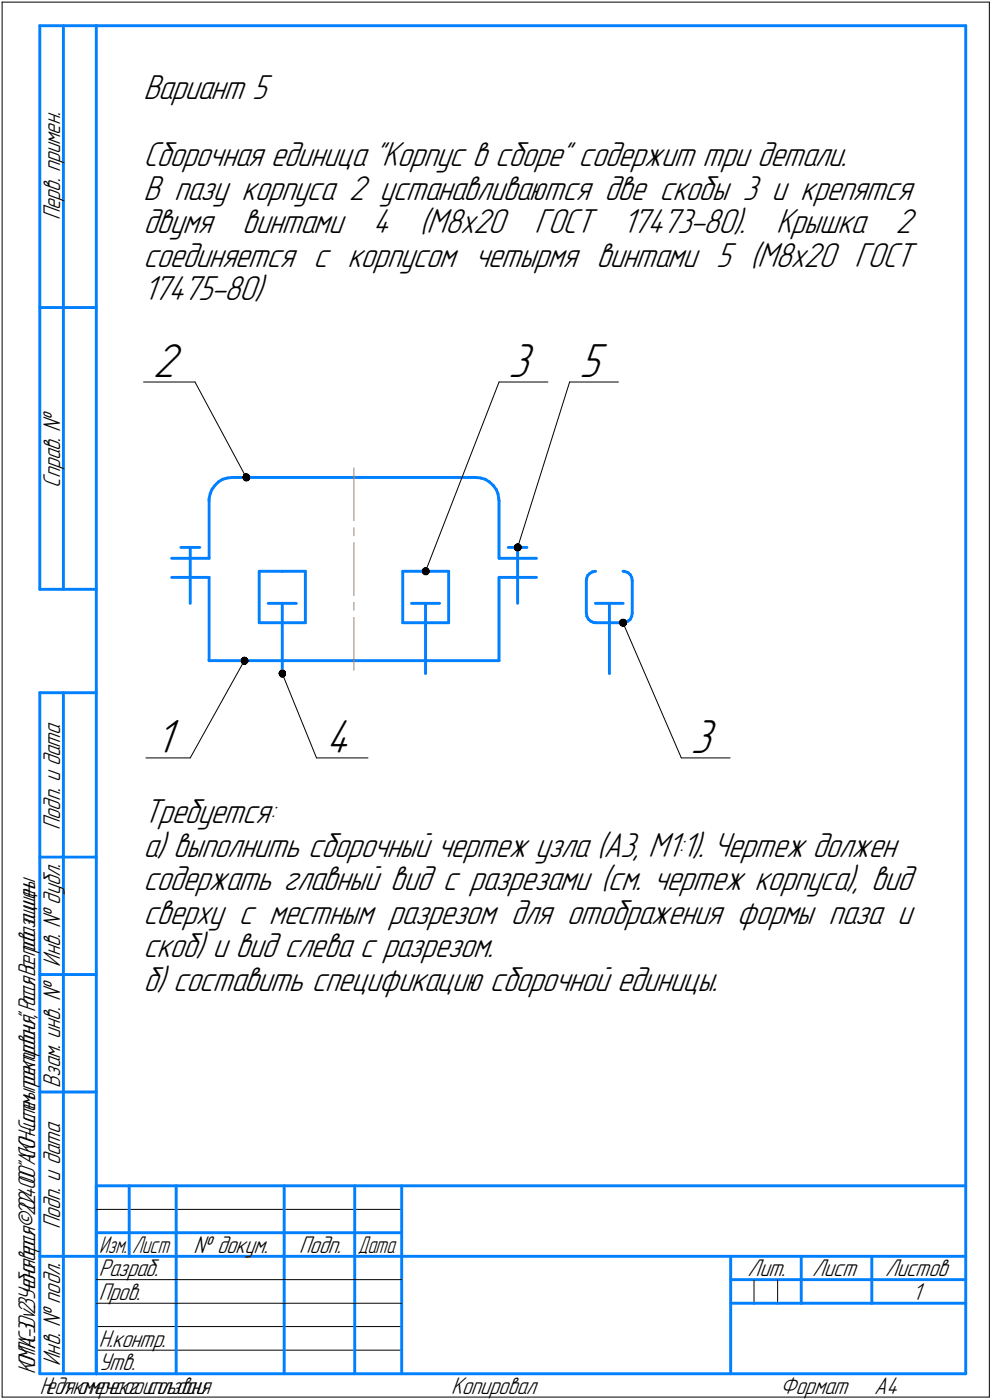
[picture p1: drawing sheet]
<svg xmlns="http://www.w3.org/2000/svg" width="211mm" height="298mm" viewBox="0 0 211 298" stroke-linecap="round" stroke-linejoin="round" font-family="sans-serif">
<g fill="none" stroke="#000" stroke-width=".21">
<path d="M.5 .5h210zM.5 .5v297zM210.5 .5v297zM30.5 81.3h11zM41.5 81.3l10.9 20.4zM106.2 81.3l-15.7 40.3zM106.2 81.3h10.4zM121.2 81.3l-11.1 35.3zM121.2 81.3h10.4zM132.5 132.6l12.4 28.8zM52 140.7l-11.5 20.7zM60.1 143.4l7.2 18z"/>
<path d="M31 161.4h9.5zM67.3 161.4h11zM144.9 161.4h10.4zM20.5 257.5h65zM20.5 272.5h17zM20.5 277.5h17zM37.5 272.5h23zM37.5 277.5h23zM60.5 272.5h15zM60.5 277.5h15zM75.5 272.5h10zM75.5 277.5h10z"/>
<path d="M160.4 272.5v5zM165.4 272.5v5zM.5 297.5h210zM20.5 282.4h65zM20.5 287.5h65z"/>
</g>
<g fill="none" stroke="#0080ff" stroke-width=".62">
<path d="M8.5 5.5v120zM8.5 5.5h12zM13.5 5.5v120zM20.5 5.5h185zM20.5 5.5v287zM205.5 5.5v287zM8.5 65.5h12zM36.5 118.9h8zM38.5 116.6h2zM40.5 116.6v11.9zM40.5 116.6h2zM44.5 106.6v12.3z"/>
<path d="M44.5 106.2v.4zM44.7 105.2l-.2 1zM45.1 104.2l-.4 1zM45.7 103.3l-.6 .9zM46.5 102.6l.9-.5zM46.5 102.6l-.8 .7zM47.4 102.1l1-.3zM48.4 101.8l1-.1zM49.4 101.7h25.9zM75.3 101.7h25.9zM101.2 101.7l1 .1zM102.2 101.8l1 .3z"/>
<path d="M103.2 102.1l.9 .5zM104.1 102.6l.8 .7zM104.9 103.3l.7 .9zM105.6 104.2l.3 1zM105.9 105.2l.2 1zM106.1 106.2l.1 .4zM106.2 106.6v12.3zM106.2 118.9h7.9zM108.1 116.6h2zM110.1 116.6v11.9zM110.1 116.6h2zM8.5 125.5h12z"/>
<path d="M36.5 122.9h8zM44.5 122.9v17.8zM55.1 132.6h5zM55.1 121.6v11zM55.1 121.6h5zM57.1 128.5h5.9zM60.1 128.5v14.9zM60.1 132.6h4.9zM60.1 121.6h4.9zM65 121.6v11zM85.7 132.6h4.8zM85.7 121.6v11z"/>
<path d="M85.7 121.6h4.8zM87.5 128.5h6zM90.5 128.5v14.9zM90.5 132.6h4.9zM90.5 121.6h4.9zM95.4 121.6v11zM106.2 122.9h7.9zM106.2 122.9v17.8zM124.7 123.6v7zM124.7 130.6l.2 .6zM124.8 123.2l-.1 .4zM124.9 131.2l.3 .7z"/>
<path d="M125 122.5l-.2 .7zM125.2 131.9l.4 .3zM125.5 122.1l.5-.3zM125.5 122.1l-.5 .4zM125.6 132.2l.7 .3zM126 121.8l.7-.2zM126.3 132.5l.4 .1zM126.7 128.5h5.9zM126.7 132.6h3zM129.7 128.5v14.9zM129.7 132.6h2.8zM132.5 132.6l.5-.1z"/>
<path d="M132.5 121.6l.5 .1zM133 132.5l.6-.3zM133 121.7l.6 .2zM133.6 132.2l.5-.3zM133.6 121.9l.5 .5zM134.1 122.4l.3 .5zM134.4 131.2l-.3 .7zM134.4 122.9l.1 .7zM134.5 123.6v7zM134.5 130.6l-.1 .6zM8.5 147.5v145zM8.5 147.5h12z"/>
<path d="M13.5 147.5v145zM44.5 140.7h30.8zM75.3 140.7h30.9zM8.5 182.5h12zM8.5 207.5h12zM8.5 232.5h12zM20.5 252.5h185zM20.5 252.5v40zM27.5 252.5v15zM37.5 252.5v25zM60.5 252.5v25zM75.5 252.5v25z"/>
<path d="M85.5 252.5v40zM8.5 267.5h12zM20.5 262.5h7zM20.5 267.5h7zM27.5 262.5h10zM27.5 267.5h10zM37.5 277.5v15zM37.5 262.5h23zM37.5 267.5h23zM60.5 277.5v15zM60.5 262.5h15zM60.5 267.5h15z"/>
<path d="M75.5 277.5v15zM75.5 262.5h10zM75.5 267.5h10zM85.5 267.5h120zM155.4 267.5v25zM155.4 272.5h15.1zM155.4 277.5h5zM160.4 277.5h5zM165.4 277.5h5.1zM170.5 267.5v10zM170.5 272.5h35zM170.5 277.5h15z"/>
<path d="M185.5 267.5v10zM185.5 277.5h20zM8.5 292.5h12zM20.5 292.5h185z"/>
</g>
<path d="M75.3 99.6v11.3zM75.3 115.5v11.3zM75.3 112.4v1.7zM75.3 131.5v11.2zM75.3 128.2v1.7z" fill="none" stroke="#ff8000" stroke-width=".21"/>
<g fill="#fff" stroke="#fff" stroke-width=".21">
<path d="M33 152.6h5.5zM33 152.6h5.5zM33 152.7h5.5zM33 152.7h5.5zM33 152.8h5.5zM33 152.9h5.5zM33 152.9h5.5zM33 153h5.5zM33 153h5.5zM33 153.1h5.5zM33 153.1h5.5zM33 153.2h5.5zM33 153.2h5.5zM33 153.3h5.5zM33 153.4h5.5zM33 153.4h5.5zM33 153.5h5.5zM33 153.5h5.5zM33 153.6h5.5zM33 153.6h5.5zM33 153.7h5.5zM33 153.8h5.5zM33 153.8h5.5zM33 153.9h5.5zM33 153.9h5.5zM33 154h5.5zM33 154h5.5zM33 154.1h5.5zM33 154.1h5.5zM33 154.2h5.5zM33 154.3h5.5zM33 154.3h5.5zM33 154.4h5.5zM33 154.4h5.5zM33 154.5h5.5zM33 154.5h5.5zM33 154.6h5.5zM33 154.7h5.5zM33 154.7h5.5zM33 154.8h5.5zM33 154.8h5.5zM33 154.9h5.5zM33 154.9h5.5zM33 155h5.5zM33 155.1h5.5zM33 155.1h5.5zM33 155.2h5.5zM33 155.2h5.5zM33 155.3h5.5zM33 155.3h5.5zM33 155.4h5.5zM33 155.4h5.5zM33 155.5h5.5zM33 155.6h5.5zM33 155.6h5.5zM33 155.7h5.5zM33 155.7h5.5zM33 155.8h5.5zM33 155.8h5.5zM33 155.9h5.5zM33 156h5.5zM33 156h5.5zM33 156.1h5.5zM33 156.1h5.5zM33 156.2h5.5zM33 156.2h5.5zM33 156.3h5.5zM33 156.4h5.5zM33 156.4h5.5zM33 156.5h5.5zM33 156.5h5.5zM33 156.6h5.5zM33 156.6h5.5zM33 156.7h5.5zM33 156.7h5.5zM33 156.8h5.5zM33 156.9h5.5zM33 156.9h5.5zM33 157h5.5zM33 157h5.5zM33 157.1h5.5zM33 157.1h5.5zM33 157.2h5.5zM33 157.3h5.5zM33 157.3h5.5zM33 157.4h5.5zM33 157.4h5.5zM33 157.5h5.5zM33 157.5h5.5zM33 157.6h5.5zM33 157.6h5.5zM33 157.7h5.5zM33 157.8h5.5zM33 157.8h5.5zM33 157.9h5.5zM33 157.9h5.5zM33 158h5.5zM33 158h5.5zM33 158.1h5.5zM33 158.2h5.5zM33 158.2h5.5zM33 158.3h5.5zM33 158.3h5.5zM33 158.4h5.5zM33 158.4h5.5zM33 158.5h5.5zM33 158.6h5.5zM33 158.6h5.5zM33 158.7h5.5zM33 158.7h5.5zM33 158.8h5.5zM33 158.8h5.5zM33 158.9h5.5zM33 158.9h5.5zM33 159h5.5zM33 159.1h5.5zM33 159.1h5.5zM33 159.2h5.5zM33 159.2h5.5zM33 159.3h5.5zM33 159.3h5.5zM33 159.4h5.5zM33 159.5h5.5zM33 159.5h5.5zM33 159.6h5.5zM33 159.6h5.5zM33 159.7h5.5zM33 159.7h5.5zM33 159.8h5.5zM33 159.9h5.5zM33 159.9h5.5zM33 160h5.5zM33 160h5.5zM33 160.1h5.5zM33 160.1h5.5zM33 160.2h5.5zM33 160.2h5.5zM33 160.3h5.5zM33 160.4h5.5zM33 160.4h5.5zM33 160.5h5.5zM33 160.5h5.5zM33 160.6h5.5zM33 160.6h5.5zM33 160.7h5.5zM33 160.8h5.5zM33 160.8h5.5zM33 160.9h5.5zM33 160.9h5.5zM33 161h5.5zM33 161h5.5zM33 161.1h5.5zM33 161.1h5.5zM33 161.2h5.5zM33 161.3h5.5zM33 161.3h5.5zM33 161.4h5.5zM33 161.4h5.5zM33 161.5h5.5zM33 161.5h5.5zM33 161.6h5.5zM33 161.7h5.5zM33 161.7h5.5zM33 161.8h5.5zM33 161.8h5.5zM33 161.9h5.5zM33 161.9h5.5zM33 162h5.5zM33 162.1h5.5zM33 162.1h5.5zM33 162.2h5.5zM33 162.2h5.5zM33 162.3h5.5zM33 162.3h5.5zM33 162.4h5.5zM33 162.4h5.5z"/>
<path d="M32.5 72.5h7zM32.5 72.6h7zM32.5 72.6h7zM32.5 72.7h7zM32.5 72.8h7zM32.5 72.8h7zM32.5 72.9h7zM32.5 72.9h7zM32.5 73h7zM32.5 73h7zM32.5 73.1h7zM32.5 73.2h7zM32.5 73.2h7zM32.5 73.3h7zM32.5 73.3h7zM32.5 73.4h7zM32.5 73.4h7zM32.5 73.5h7zM32.5 73.5h7zM32.5 73.6h7zM32.5 73.7h7zM32.5 73.7h7zM32.5 73.8h7zM32.5 73.8h7zM32.5 73.9h7zM32.5 73.9h7zM32.5 74h7zM32.5 74.1h7zM32.5 74.1h7zM32.5 74.2h7zM32.5 74.2h7zM32.5 74.3h7zM32.5 74.3h7zM32.5 74.4h7zM32.5 74.5h7zM32.5 74.5h7zM32.5 74.6h7zM32.5 74.6h7zM32.5 74.7h7zM32.5 74.7h7zM32.5 74.8h7zM32.5 74.8h7zM32.5 74.9h7zM32.5 75h7zM32.5 75h7zM32.5 75.1h7zM32.5 75.1h7zM32.5 75.2h7zM32.5 75.2h7zM32.5 75.3h7zM32.5 75.4h7zM32.5 75.4h7zM32.5 75.5h7zM32.5 75.5h7zM32.5 75.6h7zM32.5 75.6h7zM32.5 75.7h7zM32.5 75.7h7zM32.5 75.8h7zM32.5 75.9h7zM32.5 75.9h7zM32.5 76h7zM32.5 76h7zM32.5 76.1h7zM32.5 76.1h7zM32.5 76.2h7zM32.5 76.3h7zM32.5 76.3h7zM32.5 76.4h7zM32.5 76.4h7zM32.5 76.5h7zM32.5 76.5h7zM32.5 76.6h7zM32.5 76.7h7zM32.5 76.7h7zM32.5 76.8h7zM32.5 76.8h7zM32.5 76.9h7zM32.5 76.9h7zM32.5 77h7zM32.5 77h7zM32.5 77.1h7zM32.5 77.2h7zM32.5 77.2h7zM32.5 77.3h7zM32.5 77.3h7zM32.5 77.4h7zM32.5 77.4h7zM32.5 77.5h7zM32.5 77.6h7zM32.5 77.6h7zM32.5 77.7h7zM32.5 77.7h7zM32.5 77.8h7zM32.5 77.8h7zM32.5 77.9h7zM32.5 77.9h7zM32.5 78h7zM32.5 78.1h7zM32.5 78.1h7zM32.5 78.2h7zM32.5 78.2h7zM32.5 78.3h7zM32.5 78.3h7zM32.5 78.4h7zM32.5 78.5h7zM32.5 78.5h7zM32.5 78.6h7zM32.5 78.6h7zM32.5 78.7h7zM32.5 78.7h7zM32.5 78.8h7zM32.5 78.9h7zM32.5 78.9h7zM32.5 79h7zM32.5 79h7zM32.5 79.1h7zM32.5 79.1h7zM32.5 79.2h7zM32.5 79.2h7zM32.5 79.3h7zM32.5 79.4h7zM32.5 79.4h7zM32.5 79.5h7zM32.5 79.5h7zM32.5 79.6h7zM32.5 79.6h7zM32.5 79.7h7zM32.5 79.8h7zM32.5 79.8h7zM32.5 79.9h7zM32.5 79.9h7zM32.5 80h7zM32.5 80h7zM32.5 80.1h7zM32.5 80.2h7zM32.5 80.2h7zM32.5 80.3h7zM32.5 80.3h7zM32.5 80.4h7zM32.5 80.4h7zM32.5 80.5h7zM32.5 80.5h7zM32.5 80.6h7zM32.5 80.7h7zM32.5 80.7h7zM32.5 80.8h7zM32.5 80.8h7zM32.5 80.9h7zM32.5 80.9h7zM32.5 81h7zM32.5 81.1h7zM32.5 81.1h7zM32.5 81.2h7zM32.5 81.2h7zM32.5 81.3h7zM32.5 81.3h7zM32.5 81.4h7zM32.5 81.4h7zM32.5 81.5h7zM32.5 81.6h7zM32.5 81.6h7zM32.5 81.7h7zM32.5 81.7h7zM32.5 81.8h7zM32.5 81.8h7zM32.5 81.9h7zM32.5 82h7zM32.5 82h7zM32.5 82.1h7zM32.5 82.1h7zM32.5 82.2h7zM32.5 82.2h7zM32.5 82.3h7zM32.5 82.4h7zM32.5 82.4h7z"/>
<path d="M146.9 152.6h6.5zM146.9 152.6h6.5zM146.9 152.7h6.5zM146.9 152.7h6.5zM146.9 152.8h6.5zM146.9 152.9h6.5zM146.9 152.9h6.5zM146.9 153h6.5zM146.9 153h6.5zM146.9 153.1h6.5zM146.9 153.1h6.5zM146.9 153.2h6.5zM146.9 153.2h6.5zM146.9 153.3h6.5zM146.9 153.4h6.5zM146.9 153.4h6.5zM146.9 153.5h6.5zM146.9 153.5h6.5zM146.9 153.6h6.5zM146.9 153.6h6.5zM146.9 153.7h6.5zM146.9 153.8h6.5zM146.9 153.8h6.5zM146.9 153.9h6.5zM146.9 153.9h6.5zM146.9 154h6.5zM146.9 154h6.5zM146.9 154.1h6.5zM146.9 154.1h6.5zM146.9 154.2h6.5zM146.9 154.3h6.5zM146.9 154.3h6.5zM146.9 154.4h6.5zM146.9 154.4h6.5zM146.9 154.5h6.5zM146.9 154.5h6.5zM146.9 154.6h6.5zM146.9 154.7h6.5zM146.9 154.7h6.5zM146.9 154.8h6.5zM146.9 154.8h6.5zM146.9 154.9h6.5zM146.9 154.9h6.5zM146.9 155h6.5zM146.9 155.1h6.5zM146.9 155.1h6.5zM146.9 155.2h6.5zM146.9 155.2h6.5zM146.9 155.3h6.5zM146.9 155.3h6.5zM146.9 155.4h6.5zM146.9 155.4h6.5zM146.9 155.5h6.5zM146.9 155.6h6.5zM146.9 155.6h6.5zM146.9 155.7h6.5zM146.9 155.7h6.5zM146.9 155.8h6.5zM146.9 155.8h6.5zM146.9 155.9h6.5zM146.9 156h6.5zM146.9 156h6.5zM146.9 156.1h6.5zM146.9 156.1h6.5zM146.9 156.2h6.5zM146.9 156.2h6.5zM146.9 156.3h6.5zM146.9 156.4h6.5zM146.9 156.4h6.5zM146.9 156.5h6.5zM146.9 156.5h6.5zM146.9 156.6h6.5zM146.9 156.6h6.5zM146.9 156.7h6.5zM146.9 156.7h6.5zM146.9 156.8h6.5zM146.9 156.9h6.5zM146.9 156.9h6.5zM146.9 157h6.5zM146.9 157h6.5zM146.9 157.1h6.5zM146.9 157.1h6.5zM146.9 157.2h6.5zM146.9 157.3h6.5zM146.9 157.3h6.5zM146.9 157.4h6.5zM146.9 157.4h6.5zM146.9 157.5h6.5zM146.9 157.5h6.5zM146.9 157.6h6.5zM146.9 157.6h6.5zM146.9 157.7h6.5zM146.9 157.8h6.5zM146.9 157.8h6.5zM146.9 157.9h6.5zM146.9 157.9h6.5zM146.9 158h6.5zM146.9 158h6.5zM146.9 158.1h6.5zM146.9 158.2h6.5zM146.9 158.2h6.5zM146.9 158.3h6.5zM146.9 158.3h6.5zM146.9 158.4h6.5zM146.9 158.4h6.5zM146.9 158.5h6.5zM146.9 158.6h6.5zM146.9 158.6h6.5zM146.9 158.7h6.5zM146.9 158.7h6.5zM146.9 158.8h6.5zM146.9 158.8h6.5zM146.9 158.9h6.5zM146.9 158.9h6.5zM146.9 159h6.5zM146.9 159.1h6.5zM146.9 159.1h6.5zM146.9 159.2h6.5zM146.9 159.2h6.5zM146.9 159.3h6.5zM146.9 159.3h6.5zM146.9 159.4h6.5zM146.9 159.5h6.5zM146.9 159.5h6.5zM146.9 159.6h6.5zM146.9 159.6h6.5zM146.9 159.7h6.5zM146.9 159.7h6.5zM146.9 159.8h6.5zM146.9 159.9h6.5zM146.9 159.9h6.5zM146.9 160h6.5zM146.9 160h6.5zM146.9 160.1h6.5zM146.9 160.1h6.5zM146.9 160.2h6.5zM146.9 160.2h6.5zM146.9 160.3h6.5zM146.9 160.4h6.5zM146.9 160.4h6.5zM146.9 160.5h6.5zM146.9 160.5h6.5zM146.9 160.6h6.5zM146.9 160.6h6.5zM146.9 160.7h6.5zM146.9 160.8h6.5zM146.9 160.8h6.5zM146.9 160.9h6.5zM146.9 160.9h6.5zM146.9 161h6.5zM146.9 161h6.5zM146.9 161.1h6.5zM146.9 161.1h6.5zM146.9 161.2h6.5zM146.9 161.3h6.5zM146.9 161.3h6.5zM146.9 161.4h6.5zM146.9 161.4h6.5zM146.9 161.5h6.5zM146.9 161.5h6.5zM146.9 161.6h6.5zM146.9 161.7h6.5zM146.9 161.7h6.5zM146.9 161.8h6.5zM146.9 161.8h6.5zM146.9 161.9h6.5zM146.9 161.9h6.5zM146.9 162h6.5zM146.9 162.1h6.5zM146.9 162.1h6.5zM146.9 162.2h6.5zM146.9 162.2h6.5zM146.9 162.3h6.5zM146.9 162.3h6.5zM146.9 162.4h6.5zM146.9 162.4h6.5z"/>
<path d="M69.3 152.6h7zM69.3 152.6h7zM69.3 152.7h7zM69.3 152.7h7zM69.3 152.8h7zM69.3 152.9h7zM69.3 152.9h7zM69.3 153h7zM69.3 153h7zM69.3 153.1h7zM69.3 153.1h7zM69.3 153.2h7zM69.3 153.2h7zM69.3 153.3h7zM69.3 153.4h7zM69.3 153.4h7zM69.3 153.5h7zM69.3 153.5h7zM69.3 153.6h7zM69.3 153.6h7zM69.3 153.7h7zM69.3 153.8h7zM69.3 153.8h7zM69.3 153.9h7zM69.3 153.9h7zM69.3 154h7zM69.3 154h7zM69.3 154.1h7zM69.3 154.1h7zM69.3 154.2h7zM69.3 154.3h7zM69.3 154.3h7zM69.3 154.4h7zM69.3 154.4h7zM69.3 154.5h7zM69.3 154.5h7zM69.3 154.6h7zM69.3 154.7h7zM69.3 154.7h7zM69.3 154.8h7zM69.3 154.8h7zM69.3 154.9h7zM69.3 154.9h7zM69.3 155h7zM69.3 155.1h7zM69.3 155.1h7zM69.3 155.2h7zM69.3 155.2h7zM69.3 155.3h7zM69.3 155.3h7zM69.3 155.4h7zM69.3 155.4h7zM69.3 155.5h7zM69.3 155.6h7zM69.3 155.6h7zM69.3 155.7h7zM69.3 155.7h7zM69.3 155.8h7zM69.3 155.8h7zM69.3 155.9h7zM69.3 156h7zM69.3 156h7zM69.3 156.1h7zM69.3 156.1h7zM69.3 156.2h7zM69.3 156.2h7zM69.3 156.3h7zM69.3 156.4h7zM69.3 156.4h7zM69.3 156.5h7zM69.3 156.5h7zM69.3 156.6h7zM69.3 156.6h7zM69.3 156.7h7zM69.3 156.7h7zM69.3 156.8h7zM69.3 156.9h7zM69.3 156.9h7zM69.3 157h7zM69.3 157h7zM69.3 157.1h7zM69.3 157.1h7zM69.3 157.2h7zM69.3 157.3h7zM69.3 157.3h7zM69.3 157.4h7zM69.3 157.4h7zM69.3 157.5h7zM69.3 157.5h7zM69.3 157.6h7zM69.3 157.6h7zM69.3 157.7h7zM69.3 157.8h7zM69.3 157.8h7zM69.3 157.9h7zM69.3 157.9h7zM69.3 158h7zM69.3 158h7zM69.3 158.1h7zM69.3 158.2h7zM69.3 158.2h7zM69.3 158.3h7zM69.3 158.3h7zM69.3 158.4h7zM69.3 158.4h7zM69.3 158.5h7zM69.3 158.6h7zM69.3 158.6h7zM69.3 158.7h7zM69.3 158.7h7zM69.3 158.8h7zM69.3 158.8h7zM69.3 158.9h7zM69.3 158.9h7zM69.3 159h7zM69.3 159.1h7zM69.3 159.1h7zM69.3 159.2h7zM69.3 159.2h7zM69.3 159.3h7zM69.3 159.3h7zM69.3 159.4h7zM69.3 159.5h7zM69.3 159.5h7zM69.3 159.6h7zM69.3 159.6h7zM69.3 159.7h7zM69.3 159.7h7zM69.3 159.8h7zM69.3 159.9h7zM69.3 159.9h7zM69.3 160h7zM69.3 160h7zM69.3 160.1h7zM69.3 160.1h7zM69.3 160.2h7zM69.3 160.2h7zM69.3 160.3h7zM69.3 160.4h7zM69.3 160.4h7zM69.3 160.5h7zM69.3 160.5h7zM69.3 160.6h7zM69.3 160.6h7zM69.3 160.7h7zM69.3 160.8h7zM69.3 160.8h7zM69.3 160.9h7zM69.3 160.9h7zM69.3 161h7zM69.3 161h7zM69.3 161.1h7zM69.3 161.1h7zM69.3 161.2h7zM69.3 161.3h7zM69.3 161.3h7zM69.3 161.4h7zM69.3 161.4h7zM69.3 161.5h7zM69.3 161.5h7zM69.3 161.6h7zM69.3 161.7h7zM69.3 161.7h7zM69.3 161.8h7zM69.3 161.8h7zM69.3 161.9h7zM69.3 161.9h7zM69.3 162h7zM69.3 162.1h7zM69.3 162.1h7zM69.3 162.2h7zM69.3 162.2h7zM69.3 162.3h7zM69.3 162.3h7zM69.3 162.4h7zM69.3 162.4h7z"/>
<path d="M123.2 72.5h6.4zM123.2 72.6h6.4zM123.2 72.6h6.4zM123.2 72.7h6.4zM123.2 72.8h6.4zM123.2 72.8h6.4zM123.2 72.9h6.4zM123.2 72.9h6.4zM123.2 73h6.4zM123.2 73h6.4zM123.2 73.1h6.4zM123.2 73.2h6.4zM123.2 73.2h6.4zM123.2 73.3h6.4zM123.2 73.3h6.4zM123.2 73.4h6.4zM123.2 73.4h6.4zM123.2 73.5h6.4zM123.2 73.5h6.4zM123.2 73.6h6.4zM123.2 73.7h6.4zM123.2 73.7h6.4zM123.2 73.8h6.4zM123.2 73.8h6.4zM123.2 73.9h6.4zM123.2 73.9h6.4zM123.2 74h6.4zM123.2 74.1h6.4zM123.2 74.1h6.4zM123.2 74.2h6.4zM123.2 74.2h6.4zM123.2 74.3h6.4zM123.2 74.3h6.4zM123.2 74.4h6.4zM123.2 74.5h6.4zM123.2 74.5h6.4zM123.2 74.6h6.4zM123.2 74.6h6.4zM123.2 74.7h6.4zM123.2 74.7h6.4zM123.2 74.8h6.4zM123.2 74.8h6.4zM123.2 74.9h6.4zM123.2 75h6.4zM123.2 75h6.4zM123.2 75.1h6.4zM123.2 75.1h6.4zM123.2 75.2h6.4zM123.2 75.2h6.4zM123.2 75.3h6.4zM123.2 75.4h6.4zM123.2 75.4h6.4zM123.2 75.5h6.4zM123.2 75.5h6.4zM123.2 75.6h6.4zM123.2 75.6h6.4zM123.2 75.7h6.4zM123.2 75.7h6.4zM123.2 75.8h6.4zM123.2 75.9h6.4zM123.2 75.9h6.4zM123.2 76h6.4zM123.2 76h6.4zM123.2 76.1h6.4zM123.2 76.1h6.4zM123.2 76.2h6.4zM123.2 76.3h6.4zM123.2 76.3h6.4zM123.2 76.4h6.4zM123.2 76.4h6.4zM123.2 76.5h6.4zM123.2 76.5h6.4zM123.2 76.6h6.4zM123.2 76.7h6.4zM123.2 76.7h6.4zM123.2 76.8h6.4zM123.2 76.8h6.4zM123.2 76.9h6.4zM123.2 76.9h6.4zM123.2 77h6.4zM123.2 77h6.4zM123.2 77.1h6.4zM123.2 77.2h6.4zM123.2 77.2h6.4zM123.2 77.3h6.4zM123.2 77.3h6.4zM123.2 77.4h6.4zM123.2 77.4h6.4zM123.2 77.5h6.4zM123.2 77.6h6.4zM123.2 77.6h6.4zM123.2 77.7h6.4zM123.2 77.7h6.4zM123.2 77.8h6.4zM123.2 77.8h6.4zM123.2 77.9h6.4zM123.2 77.9h6.4zM123.2 78h6.4zM123.2 78.1h6.4zM123.2 78.1h6.4zM123.2 78.2h6.4zM123.2 78.2h6.4zM123.2 78.3h6.4zM123.2 78.3h6.4zM123.2 78.4h6.4zM123.2 78.5h6.4zM123.2 78.5h6.4zM123.2 78.6h6.4zM123.2 78.6h6.4zM123.2 78.7h6.4zM123.2 78.7h6.4zM123.2 78.8h6.4zM123.2 78.9h6.4zM123.2 78.9h6.4zM123.2 79h6.4zM123.2 79h6.4zM123.2 79.1h6.4zM123.2 79.1h6.4zM123.2 79.2h6.4zM123.2 79.2h6.4zM123.2 79.3h6.4zM123.2 79.4h6.4zM123.2 79.4h6.4zM123.2 79.5h6.4zM123.2 79.5h6.4zM123.2 79.6h6.4zM123.2 79.6h6.4zM123.2 79.7h6.4zM123.2 79.8h6.4zM123.2 79.8h6.4zM123.2 79.9h6.4zM123.2 79.9h6.4zM123.2 80h6.4zM123.2 80h6.4zM123.2 80.1h6.4zM123.2 80.2h6.4zM123.2 80.2h6.4zM123.2 80.3h6.4zM123.2 80.3h6.4zM123.2 80.4h6.4zM123.2 80.4h6.4zM123.2 80.5h6.4zM123.2 80.5h6.4zM123.2 80.6h6.4zM123.2 80.7h6.4zM123.2 80.7h6.4zM123.2 80.8h6.4zM123.2 80.8h6.4zM123.2 80.9h6.4zM123.2 80.9h6.4zM123.2 81h6.4zM123.2 81.1h6.4zM123.2 81.1h6.4zM123.2 81.2h6.4zM123.2 81.2h6.4zM123.2 81.3h6.4zM123.2 81.3h6.4zM123.2 81.4h6.4zM123.2 81.4h6.4zM123.2 81.5h6.4zM123.2 81.6h6.4zM123.2 81.6h6.4zM123.2 81.7h6.4zM123.2 81.7h6.4zM123.2 81.8h6.4zM123.2 81.8h6.4zM123.2 81.9h6.4zM123.2 82h6.4zM123.2 82h6.4zM123.2 82.1h6.4zM123.2 82.1h6.4zM123.2 82.2h6.4zM123.2 82.2h6.4zM123.2 82.3h6.4zM123.2 82.4h6.4zM123.2 82.4h6.4z"/>
<path d="M108.1 72.5h6.4zM108.1 72.6h6.4zM108.1 72.6h6.4zM108.1 72.7h6.4zM108.1 72.8h6.4zM108.1 72.8h6.4zM108.1 72.9h6.4zM108.1 72.9h6.4zM108.1 73h6.4zM108.1 73h6.4zM108.1 73.1h6.4zM108.1 73.2h6.4zM108.1 73.2h6.4zM108.1 73.3h6.4zM108.1 73.3h6.4zM108.1 73.4h6.4zM108.1 73.4h6.4zM108.1 73.5h6.4zM108.1 73.5h6.4zM108.1 73.6h6.4zM108.1 73.7h6.4zM108.1 73.7h6.4zM108.1 73.8h6.4zM108.1 73.8h6.4zM108.1 73.9h6.4zM108.1 73.9h6.4zM108.1 74h6.4zM108.1 74.1h6.4zM108.1 74.1h6.4zM108.1 74.2h6.4zM108.1 74.2h6.4zM108.1 74.3h6.4zM108.1 74.3h6.4zM108.1 74.4h6.4zM108.1 74.5h6.4zM108.1 74.5h6.4zM108.1 74.6h6.4zM108.1 74.6h6.4zM108.1 74.7h6.4zM108.1 74.7h6.4zM108.1 74.8h6.4zM108.1 74.8h6.4zM108.1 74.9h6.4zM108.1 75h6.4zM108.1 75h6.4zM108.1 75.1h6.4zM108.1 75.1h6.4zM108.1 75.2h6.4zM108.1 75.2h6.4zM108.1 75.3h6.4zM108.1 75.4h6.4zM108.1 75.4h6.4zM108.1 75.5h6.4zM108.1 75.5h6.4zM108.1 75.6h6.4zM108.1 75.6h6.4zM108.1 75.7h6.4zM108.1 75.7h6.4zM108.1 75.8h6.4zM108.1 75.9h6.4zM108.1 75.9h6.4zM108.1 76h6.4zM108.1 76h6.4zM108.1 76.1h6.4zM108.1 76.1h6.4zM108.1 76.2h6.4zM108.1 76.3h6.4zM108.1 76.3h6.4zM108.1 76.4h6.4zM108.1 76.4h6.4zM108.1 76.5h6.4zM108.1 76.5h6.4zM108.1 76.6h6.4zM108.1 76.7h6.4zM108.1 76.7h6.4zM108.1 76.8h6.4zM108.1 76.8h6.4zM108.1 76.9h6.4zM108.1 76.9h6.4zM108.1 77h6.4zM108.1 77h6.4zM108.1 77.1h6.4zM108.1 77.2h6.4zM108.1 77.2h6.4zM108.1 77.3h6.4zM108.1 77.3h6.4zM108.1 77.4h6.4zM108.1 77.4h6.4zM108.1 77.5h6.4zM108.1 77.6h6.4zM108.1 77.6h6.4zM108.1 77.7h6.4zM108.1 77.7h6.4zM108.1 77.8h6.4zM108.1 77.8h6.4zM108.1 77.9h6.4zM108.1 77.9h6.4zM108.1 78h6.4zM108.1 78.1h6.4zM108.1 78.1h6.4zM108.1 78.2h6.4zM108.1 78.2h6.4zM108.1 78.3h6.4zM108.1 78.3h6.4zM108.1 78.4h6.4zM108.1 78.5h6.4zM108.1 78.5h6.4zM108.1 78.6h6.4zM108.1 78.6h6.4zM108.1 78.7h6.4zM108.1 78.7h6.4zM108.1 78.8h6.4zM108.1 78.9h6.4zM108.1 78.9h6.4zM108.1 79h6.4zM108.1 79h6.4zM108.1 79.1h6.4zM108.1 79.1h6.4zM108.1 79.2h6.4zM108.1 79.2h6.4zM108.1 79.3h6.4zM108.1 79.4h6.4zM108.1 79.4h6.4zM108.1 79.5h6.4zM108.1 79.5h6.4zM108.1 79.6h6.4zM108.1 79.6h6.4zM108.1 79.7h6.4zM108.1 79.8h6.4zM108.1 79.8h6.4zM108.1 79.9h6.4zM108.1 79.9h6.4zM108.1 80h6.4zM108.1 80h6.4zM108.1 80.1h6.4zM108.1 80.2h6.4zM108.1 80.2h6.4zM108.1 80.3h6.4zM108.1 80.3h6.4zM108.1 80.4h6.4zM108.1 80.4h6.4zM108.1 80.5h6.4zM108.1 80.5h6.4zM108.1 80.6h6.4zM108.1 80.7h6.4zM108.1 80.7h6.4zM108.1 80.8h6.4zM108.1 80.8h6.4zM108.1 80.9h6.4zM108.1 80.9h6.4zM108.1 81h6.4zM108.1 81.1h6.4zM108.1 81.1h6.4zM108.1 81.2h6.4zM108.1 81.2h6.4zM108.1 81.3h6.4zM108.1 81.3h6.4zM108.1 81.4h6.4zM108.1 81.4h6.4zM108.1 81.5h6.4zM108.1 81.6h6.4zM108.1 81.6h6.4zM108.1 81.7h6.4zM108.1 81.7h6.4zM108.1 81.8h6.4zM108.1 81.8h6.4zM108.1 81.9h6.4zM108.1 82h6.4zM108.1 82h6.4zM108.1 82.1h6.4zM108.1 82.1h6.4zM108.1 82.2h6.4zM108.1 82.2h6.4zM108.1 82.3h6.4zM108.1 82.4h6.4zM108.1 82.4h6.4z"/>
</g>
<g fill="#000" stroke="#000" stroke-width=".21">
<path d="M52.2 100.9h.3zM52 100.9h.7zM51.9 101h.9zM51.9 101h1zM51.8 101.1h1.1zM51.8 101.1h1.2zM51.7 101.2h1.4zM51.7 101.3h1.4zM51.7 101.3h1.4zM51.7 101.4h1.4zM51.6 101.4h1.6zM51.6 101.5h1.6zM51.6 101.5h1.6zM51.6 101.6h1.6zM51.6 101.7h1.6zM51.6 101.7h1.6zM51.6 101.8h1.6zM51.6 101.8h1.6zM51.7 101.9h1.5zM51.7 101.9h1.5zM51.7 102h1.4zM51.7 102.1h1.4zM51.8 102.1h1.3zM51.8 102.2h1.2zM51.9 102.2h1zM51.9 102.3h1zM52 102.3h.8zM52.2 102.4h.4z"/>
<path d="M110 115.8h.3zM109.9 115.8h.6zM109.8 115.9h.8zM109.7 115.9h.9zM109.6 116h1.1zM109.6 116h1.1zM109.5 116.1h1.3zM109.5 116.2h1.4zM109.4 116.2h1.5zM109.4 116.3h1.5zM109.4 116.3h1.5zM109.4 116.4h1.5zM109.4 116.4h1.5zM109.4 116.5h1.5zM109.4 116.6h1.5zM109.4 116.6h1.5zM109.4 116.7h1.5zM109.4 116.7h1.5zM109.4 116.8h1.5zM109.4 116.8h1.5zM109.4 116.9h1.5zM109.5 117h1.3zM109.5 117h1.3zM109.6 117.1h1.1zM109.6 117.1h1.1zM109.7 117.2h.9zM109.8 117.2h.7zM109.9 117.3h.4z"/>
<path d="M51.8 139.9h.4zM51.7 140h.7zM51.5 140h.9zM51.5 140.1h1zM51.5 140.2h1zM51.4 140.2h1.2zM51.4 140.3h1.3zM51.3 140.3h1.4zM51.3 140.4h1.4zM51.3 140.4h1.5zM51.3 140.5h1.5zM51.3 140.5h1.5zM51.3 140.6h1.5zM51.3 140.7h1.5zM51.3 140.7h1.5zM51.2 140.8h1.6zM51.3 140.8h1.5zM51.3 140.9h1.5zM51.3 140.9h1.5zM51.3 141h1.5zM51.4 141.1h1.3zM51.4 141.1h1.3zM51.4 141.2h1.2zM51.5 141.2h1zM51.5 141.3h1zM51.6 141.3h.8zM51.6 141.4h.7zM51.9 141.4h.3z"/>
<path d="M90.3 120.9h.5zM90.2 121h.7zM90 121h1zM90 121.1h1.1zM90 121.1h1.2zM89.9 121.2h1.3zM89.9 121.2h1.3zM89.9 121.3h1.4zM89.8 121.4h1.5zM89.8 121.4h1.5zM89.8 121.5h1.5zM89.8 121.5h1.5zM89.8 121.6h1.5zM89.8 121.6h1.5zM89.8 121.7h1.5zM89.8 121.8h1.5zM89.7 121.8h1.6zM89.8 121.9h1.5zM89.9 121.9h1.4zM89.9 122h1.4zM89.9 122h1.3zM90 122.1h1.2zM90 122.1h1.2zM90.1 122.2h1zM90.1 122.3h.9zM90.3 122.3h.6zM90.3 122.4h.6z"/>
<path d="M132.2 131.9h.6zM132.1 131.9h.9zM132.1 132h.9zM132 132h1.1zM132 132.1h1.2zM131.9 132.1h1.3zM131.9 132.2h1.4zM131.9 132.2h1.4zM131.9 132.3h1.4zM131.8 132.4h1.5zM131.8 132.4h1.5zM131.8 132.5h1.5zM131.7 132.5h1.6zM131.8 132.6h1.5zM131.8 132.6h1.5zM131.8 132.7h1.5zM131.8 132.8h1.5zM131.9 132.8h1.4zM131.9 132.9h1.4zM131.9 132.9h1.4zM131.9 133h1.4zM131.9 133h1.3zM132 133.1h1.2zM132 133.2h1.1zM132.1 133.2h.9zM132.1 133.3h.9zM132.4 133.3h.5z"/>
<path d="M59.7 142.7h.6zM59.7 142.7h.8zM59.6 142.8h1zM59.5 142.9h1.1zM59.5 142.9h1.2zM59.4 143h1.3zM59.4 143h1.4zM59.4 143.1h1.4zM59.4 143.1h1.4zM59.3 143.2h1.5zM59.3 143.3h1.5zM59.3 143.3h1.5zM59.3 143.4h1.5zM59.3 143.4h1.5zM59.3 143.5h1.5zM59.3 143.5h1.5zM59.4 143.6h1.4zM59.4 143.7h1.4zM59.4 143.7h1.4zM59.4 143.8h1.3zM59.4 143.8h1.3zM59.5 143.9h1.2zM59.5 143.9h1.1zM59.6 144h1zM59.7 144h.8zM59.7 144.1h.8zM59.9 144.2h.4z"/>
</g>
<g font-size="10.8">
<text x="32.5" y="80.3">2</text>
<text x="108.1" y="80.3">3</text>
<text x="123.2" y="80.3">5</text>
<text x="33" y="160.4">1</text>
<text x="69.3" y="160.4">4</text>
<text x="146.9" y="160.4">3</text>
</g>
<g font-size="7.8">
<text x="30.5" y="21.1">Вариант 5</text>
<text x="30.5" y="35.4">Сборочная единица &quot;Корпус в сборе&quot; содержит три детали.</text>
<text x="30.5" y="42.5">В пазу корпуса 2 устанавливаются две скобы 3 и крепятся</text>
<text x="30.5" y="49.6">двумя</text>
<text x="51.5" y="49.6">винтами</text>
<text x="79.3" y="49.6">4</text>
<text x="89.3" y="49.6">(M8x20</text>
<text x="113.7" y="49.6">ГОСТ</text>
<text x="132.4" y="49.6">17473-80).</text>
<text x="165.1" y="49.6">Крышка</text>
<text x="190.5" y="49.6">2</text>
<text x="30.5" y="56.8">соединяется с корпусом четырмя винтами 5 (М8х20 ГОСТ</text>
<text x="30.5" y="63.9">17475-80)</text>
<text x="30.5" y="175.3">Требуется:</text>
<text x="30.5" y="182.5">а) выполнить сборочный чертеж узла (А3, М1:1). Чертеж должен</text>
<text x="30.5" y="189.6">содержать главный вид с разрезами (см. чертеж корпуса), вид</text>
<text x="30.5" y="196.7">сверху с местным разрезом для отображения формы паза и</text>
<text x="30.5" y="203.9">скоб) и вид слева с разрезом.</text>
<text x="30.5" y="211">б) составить спецификацию сборочной единицы.</text>
</g>
<g font-size="5.5">
<text x="12.8" y="46.9" transform="rotate(-90 12.8 46.9)">Перв. примен.</text>
<text x="12.8" y="103.8" transform="rotate(-90 12.8 103.8)">Справ. №</text>
<text x="12.8" y="176.7" transform="rotate(-90 12.8 176.7)">Подп. и дата</text>
<text x="12.8" y="205.8" transform="rotate(-90 12.8 205.8)">Инв. № дубл.</text>
<text x="12.8" y="231.6" transform="rotate(-90 12.8 231.6)">Взам. инв. №</text>
<text x="12.8" y="261.7" transform="rotate(-90 12.8 261.7)">Подп. и дата</text>
<text x="41.2" y="266.8">№ докум.</text>
<text x="63.6" y="266.8">Подп.</text>
<text x="21" y="271.8">Разраб.</text>
<text x="159.1" y="271.8">Лит.</text>
<text x="172.8" y="271.8">Лист</text>
<text x="188.3" y="271.8">Листов</text>
<text x="21" y="276.8">Пров.</text>
<text x="194.1" y="276.8">1</text>
<text x="21" y="286.8">Н.контр.</text>
<text x="12.8" y="290.8" transform="rotate(-90 12.8 290.8)">Инв. № подл.</text>
<text x="21" y="291.8">Утв.</text>
<text x="96" y="296.8">Копировал</text>
<text x="166" y="296.8">Формат</text>
<text x="186" y="296.8">A4</text>
</g>
<g font-size="5.4">
<text x="21.1" y="266.8">Изм.</text>
<text x="28.1" y="266.8">Лист</text>
<text x="76.1" y="266.8">Дата</text>
<text x="7.5" y="292.5" transform="rotate(-90 7.5 292.5)">КОМПАС-3Dv23Учебнаяверсия©2024ООО&quot;АСКОН-Системыпроектирования&quot;,Россия.Всеправазащищены.</text>
<text x="8.5" y="296.7">Недлякоммерческогоиспользования</text>
</g>
</svg>
